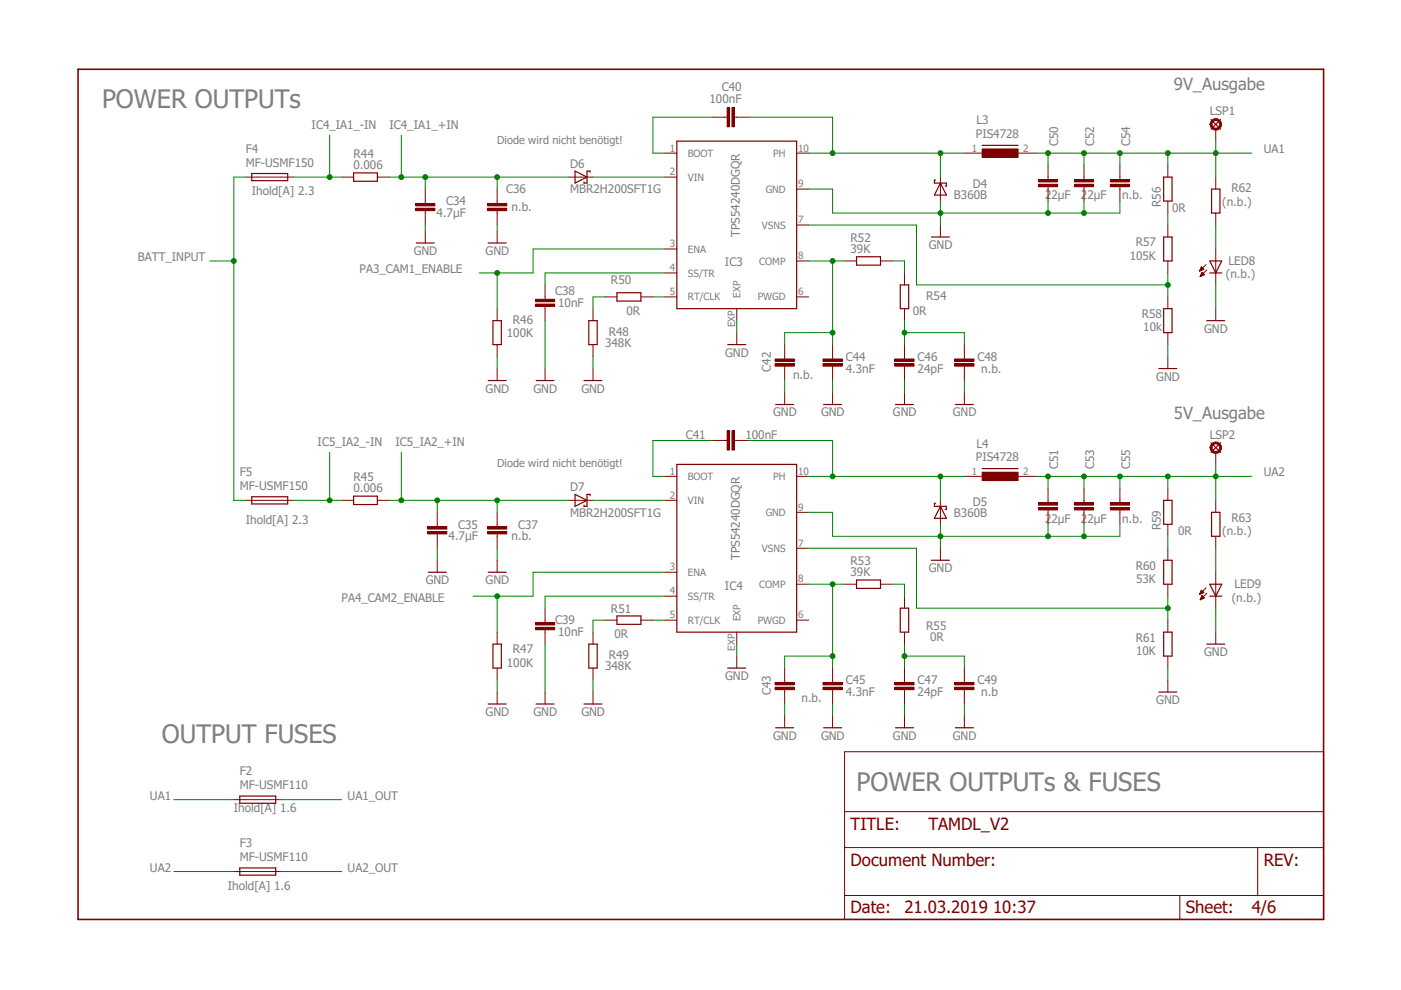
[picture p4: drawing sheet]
<svg xmlns="http://www.w3.org/2000/svg" width="297mm" height="210mm" viewBox="0 0 297 210" stroke-linecap="round" stroke-linejoin="round" font-family="sans-serif">
<path d="M16.5 14.7h264.1v180.2h-264.1z" fill="none" stroke="#7f0000" stroke-width=".34"/>
<path d="M191.8 75.6v.5M191.8 77.6v.5M179.1 159.4h101.5v35.5h-101.5zM179.1 179.7h101.5M179.1 172.1h101.5M266.7 179.7v10.2M179.1 189.9h101.5M250.1 189.9v5" fill="none" stroke="#7f0000" stroke-width=".21"/>
<path d="M189.7 77.1h4.1v.5h-4.1z" fill-rule="evenodd" fill="#7f0000"/>
<path d="M189.7 77.1h4.1v.5h-4.1z" fill="none" stroke="#7f0000" stroke-width=".21"/>
<path d="M189.7 76.1h4.1v.5h-4.1z" fill-rule="evenodd" fill="#7f0000"/>
<path d="M115.6 62.9v.6M115.6 64.9v.5M189.7 76.1h4.1v.5h-4.1zM191.8 73.1v2.5M191.8 78.1v2.6" fill="none" stroke="#7f0000" stroke-width=".21"/>
<path d="M113.5 64.5h4.1v.5h-4.1z" fill-rule="evenodd" fill="#7f0000"/>
<path d="M113.5 64.5h4.1v.5h-4.1z" fill="none" stroke="#7f0000" stroke-width=".21"/>
<path d="M113.5 63.5h4.1v.5h-4.1z" fill-rule="evenodd" fill="#7f0000"/>
<path d="M153.7 24.8h.5M155.7 24.8h.5M179.1 55.3h2.5M186.7 55.3h2.5M113.5 63.5h4.1v.5h-4.1zM115.6 60.4v2.5M115.6 65.4v2.6M125.7 65.4v2.6M125.7 73.1v2.5" fill="none" stroke="#7f0000" stroke-width=".21"/>
<path d="M181.6 54.4h5.1v1.8h-5.1zM124.8 68h1.8v5.1h-1.8z" fill="none" stroke="#7f0000" stroke-width=".25"/>
<path d="M154.2 22.8h.5v4.1h-.5z" fill-rule="evenodd" fill="#7f0000"/>
<path d="M154.2 22.8h.5v4.1h-.5z" fill="none" stroke="#7f0000" stroke-width=".21"/>
<path d="M155.2 22.8h.5v4.1h-.5z" fill-rule="evenodd" fill="#7f0000"/>
<path d="M151.1 24.8h2.6M155.2 22.8h.5v4.1h-.5zM156.2 24.8h2.5M90.2 42.6v.5M90.2 44.7v.5M90.2 49v2.5" fill="none" stroke="#7f0000" stroke-width=".21"/>
<path d="M88.3 51.5h3.8" fill="none" stroke="#7f0000" stroke-width=".25"/>
<path d="M88.1 44.2h4.1v.5h-4.1z" fill-rule="evenodd" fill="#7f0000"/>
<path d="M88.1 44.2h4.1v.5h-4.1z" fill="none" stroke="#7f0000" stroke-width=".21"/>
<path d="M88.1 43.1h4.1v.5h-4.1z" fill-rule="evenodd" fill="#7f0000"/>
<path d="M88.1 43.1h4.1v.5h-4.1zM90.2 40.1v2.5M90.2 45.2v2.5" fill="none" stroke="#7f0000" stroke-width=".21"/>
<path d="M256.7 25.4l2.1 2M258.8 25.4l-2.1 2" fill="none" stroke="#7f0000" stroke-width=".25"/>
<path d="M256.9 25.5a1.22 1.22 0 0 1 1.9 .3 1.22 1.22 0 0 1-.8 1.8 1.22 1.22 0 0 1-1.5-1.2h.5a.82 .82 0 0 1 1.1-.7 .82 .82 0 0 1 .2 1.3 .82 .82 0 0 1-1.3-.3v-.3h-.5z" fill-rule="evenodd" fill="#7f0000"/>
<path d="M256.9 25.5a1.22 1.22 0 0 1 1.9 .3 1.22 1.22 0 0 1-.8 1.8 1.22 1.22 0 0 1-1.5-1.2h.5a.82 .82 0 0 1 1.1-.7 .82 .82 0 0 1 .2 1.3 .82 .82 0 0 1-1.3-.3v-.3h-.5zM257.8 27.4v2.5" fill="none" stroke="#7f0000" stroke-width=".21"/>
<path d="M256.7 93.9l2.1 2M258.8 93.9l-2.1 2" fill="none" stroke="#7f0000" stroke-width=".25"/>
<path d="M256.9 94.1a1.22 1.22 0 0 1 1.9 .3 1.22 1.22 0 0 1-.8 1.7 1.22 1.22 0 0 1-1.5-1.2h.5a.82 .82 0 0 1 1.1-.7 .82 .82 0 0 1 .2 1.4 .82 .82 0 0 1-1.3-.4v-.3h-.5z" fill-rule="evenodd" fill="#7f0000"/>
<g fill="none" stroke="#7f0000" stroke-width=".21">
<path d="M141 37.5h2.5M141 32.5h2.5M168.9 32.5h2.5M141 52.8h2.5M141 57.9h2.5M168.9 40.1h2.5M168.9 47.7h2.5M168.9 55.3h2.5M191.8 57.9v2.5M115.6 78.1v2.6M128.3 62.9h2.5M135.9 62.9h2.5"/>
<path d="M141 62.9h2.5M156.2 65.4v2.6M156.2 70.5v2.6M168.9 62.9h2.5M191.8 65.4v2.6M204.5 75.6v.5M204.5 77.6v.5M191.8 83.2v2.6M256.9 94.1a1.22 1.22 0 0 1 1.9 .3 1.22 1.22 0 0 1-.8 1.7 1.22 1.22 0 0 1-1.5-1.2h.5a.82 .82 0 0 1 1.1-.7 .82 .82 0 0 1 .2 1.4 .82 .82 0 0 1-1.3-.4v-.3h-.5zM257.8 95.9v2.6"/>
</g>
<path d="M143.5 29.9h25.4v35.5h-25.4zM130.8 62.1h5.1v1.7h-5.1zM154.3 73.1h3.8M190.9 60.4h1.8v5h-1.8zM113.7 80.7h3.8M189.9 85.8h3.8" fill="none" stroke="#7f0000" stroke-width=".25"/>
<path d="M202.4 77.1h4.1v.5h-4.1z" fill-rule="evenodd" fill="#7f0000"/>
<path d="M202.4 77.1h4.1v.5h-4.1z" fill="none" stroke="#7f0000" stroke-width=".21"/>
<path d="M202.4 76.1h4.1v.5h-4.1z" fill-rule="evenodd" fill="#7f0000"/>
<path d="M176.5 75.6v.5M176.5 77.6v.5M202.4 76.1h4.1v.5h-4.1zM204.5 73.1v2.5M204.5 78.1v2.6M204.5 83.2v2.6" fill="none" stroke="#7f0000" stroke-width=".21"/>
<path d="M202.6 85.8h3.8" fill="none" stroke="#7f0000" stroke-width=".25"/>
<path d="M174.5 77.1h4.1v.5h-4.1z" fill-rule="evenodd" fill="#7f0000"/>
<path d="M174.5 77.1h4.1v.5h-4.1z" fill="none" stroke="#7f0000" stroke-width=".21"/>
<path d="M174.5 76.1h4.1v.5h-4.1z" fill-rule="evenodd" fill="#7f0000"/>
<path d="M166.4 75.6v.5M166.4 77.6v.5M174.5 76.1h4.1v.5h-4.1zM176.5 73.1v2.5M176.5 78.1v2.6M176.5 83.2v2.6" fill="none" stroke="#7f0000" stroke-width=".21"/>
<path d="M174.6 85.8h3.8" fill="none" stroke="#7f0000" stroke-width=".25"/>
<path d="M164.3 77.1h4.1v.5h-4.1z" fill-rule="evenodd" fill="#7f0000"/>
<path d="M164.3 77.1h4.1v.5h-4.1z" fill="none" stroke="#7f0000" stroke-width=".21"/>
<path d="M164.3 76.1h4.1v.5h-4.1z" fill-rule="evenodd" fill="#7f0000"/>
<path d="M199.4 37.5v5.1M164.3 76.1h4.1v.5h-4.1zM166.4 73.1v2.5M166.4 78.1v2.6M166.4 83.2v2.6" fill="none" stroke="#7f0000" stroke-width=".21"/>
<path d="M198.4 38.2h-.3v.6h2.6v.7h-.3M199.4 38.8l1.3 2.6h-2.6zM208.2 30.8h7.7M164.5 85.8h3.8" fill="none" stroke="#7f0000" stroke-width=".25"/>
<path d="M208.2 31.6h7.7v1.8h-7.7z" fill-rule="evenodd" fill="#7f0000"/>
<path d="M204.5 32.5h5M208.2 31.6h7.7v1.8h-7.7zM214.6 32.5h5.1M247.6 35v2.5M105.4 42.6v.5M105.4 44.7v.5M199.4 47.7v2.5M247.6 42.6v2.6M247.6 47.7v2.5M247.6 55.3v2.6M247.6 62.9v2.5M247.6 70.5v2.6" fill="none" stroke="#7f0000" stroke-width=".21"/>
<path d="M246.7 37.5h1.8v5.1h-1.8zM197.5 50.2h3.8M246.7 50.2h1.8v5.1h-1.8zM246.7 65.4h1.8v5.1h-1.8z" fill="none" stroke="#7f0000" stroke-width=".25"/>
<path d="M103.4 44.2h4v.5h-4z" fill-rule="evenodd" fill="#7f0000"/>
<path d="M103.4 44.2h4v.5h-4z" fill="none" stroke="#7f0000" stroke-width=".21"/>
<path d="M103.4 43.1h4v.5h-4z" fill-rule="evenodd" fill="#7f0000"/>
<path d="M222.2 37.5v.6M222.2 39.6v.5M103.4 43.1h4v.5h-4zM105.4 40.1v2.5M105.4 45.2v2.5M105.4 49v2.5" fill="none" stroke="#7f0000" stroke-width=".21"/>
<path d="M103.5 51.5h3.8" fill="none" stroke="#7f0000" stroke-width=".25"/>
<path d="M220.2 39.1h4v.5h-4z" fill-rule="evenodd" fill="#7f0000"/>
<path d="M220.2 39.1h4v.5h-4z" fill="none" stroke="#7f0000" stroke-width=".21"/>
<path d="M220.2 38.1h4v.5h-4z" fill-rule="evenodd" fill="#7f0000"/>
<path d="M220.2 38.1h4v.5h-4zM222.2 35v2.5M229.8 37.5v.6M229.8 39.6v.5M222.2 40.1v2.5" fill="none" stroke="#7f0000" stroke-width=".21"/>
<path d="M227.8 39.1h4.1v.5h-4.1z" fill-rule="evenodd" fill="#7f0000"/>
<path d="M227.8 39.1h4.1v.5h-4.1z" fill="none" stroke="#7f0000" stroke-width=".21"/>
<path d="M227.8 38.1h4.1v.5h-4.1z" fill-rule="evenodd" fill="#7f0000"/>
<path d="M227.8 38.1h4.1v.5h-4.1zM229.8 35v2.5M237.4 37.5v.6M237.4 39.6v.5M229.8 40.1v2.5" fill="none" stroke="#7f0000" stroke-width=".21"/>
<path d="M235.4 39.1h4.1v.5h-4.1z" fill-rule="evenodd" fill="#7f0000"/>
<path d="M235.4 39.1h4.1v.5h-4.1z" fill="none" stroke="#7f0000" stroke-width=".21"/>
<path d="M235.4 38.1h4.1v.5h-4.1z" fill-rule="evenodd" fill="#7f0000"/>
<path d="M235.4 38.1h4.1v.5h-4.1zM237.4 35v2.5M237.4 40.1v2.5M247.6 75.6v2.5M191.8 144.2v.5M191.8 146.2v.5" fill="none" stroke="#7f0000" stroke-width=".21"/>
<path d="M245.7 78.1h3.8" fill="none" stroke="#7f0000" stroke-width=".25"/>
<path d="M189.7 145.7h4.1v.5h-4.1z" fill-rule="evenodd" fill="#7f0000"/>
<path d="M189.7 145.7h4.1v.5h-4.1z" fill="none" stroke="#7f0000" stroke-width=".21"/>
<path d="M189.7 144.7h4.1v.5h-4.1z" fill-rule="evenodd" fill="#7f0000"/>
<path d="M115.6 131.5v.5M115.6 133.5v.5M189.7 144.7h4.1v.5h-4.1zM191.8 141.6v2.6M191.8 146.7v2.6" fill="none" stroke="#7f0000" stroke-width=".21"/>
<path d="M113.5 133h4.1v.5h-4.1z" fill-rule="evenodd" fill="#7f0000"/>
<path d="M113.5 133h4.1v.5h-4.1z" fill="none" stroke="#7f0000" stroke-width=".21"/>
<path d="M113.5 132h4.1v.5h-4.1z" fill-rule="evenodd" fill="#7f0000"/>
<path d="M153.7 93.4h.5M155.7 93.4h.5M113.5 132h4.1v.5h-4.1zM115.6 128.9v2.6M115.6 134v2.6M125.7 134v2.6M179.1 123.9h2.5M186.7 123.9h2.5M125.7 141.6v2.6" fill="none" stroke="#7f0000" stroke-width=".21"/>
<path d="M124.8 136.6h1.8v5h-1.8zM181.6 123h5.1v1.8h-5.1z" fill="none" stroke="#7f0000" stroke-width=".25"/>
<path d="M154.2 91.4h.5v4h-.5z" fill-rule="evenodd" fill="#7f0000"/>
<path d="M154.2 91.4h.5v4h-.5z" fill="none" stroke="#7f0000" stroke-width=".21"/>
<path d="M155.2 91.4h.5v4h-.5z" fill-rule="evenodd" fill="#7f0000"/>
<path d="M151.1 93.4h2.6M155.2 91.4h.5v4h-.5zM156.2 93.4h2.5M92.7 111.2v.5M92.7 113.2v.5M92.7 118.8v2.5" fill="none" stroke="#7f0000" stroke-width=".21"/>
<path d="M90.8 121.3h3.8" fill="none" stroke="#7f0000" stroke-width=".25"/>
<path d="M90.7 112.7h4v.5h-4z" fill-rule="evenodd" fill="#7f0000"/>
<path d="M90.7 112.7h4v.5h-4z" fill="none" stroke="#7f0000" stroke-width=".21"/>
<path d="M90.7 111.7h4v.5h-4z" fill-rule="evenodd" fill="#7f0000"/>
<g fill="none" stroke="#7f0000" stroke-width=".21">
<path d="M90.7 111.7h4v.5h-4zM92.7 108.6v2.6M92.7 113.7v2.5M141 106.1h2.5M141 101h2.5M168.9 108.6h2.5M168.9 116.2h2.5M168.9 101h2.5M128.3 131.5h2.5M135.9 131.5h2.5M141 121.3h2.5M141 126.4h2.5"/>
<path d="M141 131.5h2.5M156.2 134v2.6M156.2 139.1v2.5M168.9 123.9h2.5M168.9 131.5h2.5M191.8 126.4v2.5M191.8 134v2.6M115.6 146.7v2.6M125.7 146.7v2.6M191.8 151.8v2.5M204.5 144.2v.5M204.5 146.2v.5"/>
</g>
<path d="M143.5 98.5h25.4v35.5h-25.4zM130.8 130.6h5.1v1.8h-5.1zM190.9 128.9h1.8v5.1h-1.8zM113.7 149.3h3.8M123.8 149.3h3.8M154.3 141.6h3.8M189.9 154.3h3.8" fill="none" stroke="#7f0000" stroke-width=".25"/>
<path d="M202.4 145.7h4.1v.5h-4.1z" fill-rule="evenodd" fill="#7f0000"/>
<path d="M202.4 145.7h4.1v.5h-4.1z" fill="none" stroke="#7f0000" stroke-width=".21"/>
<path d="M202.4 144.7h4.1v.5h-4.1z" fill-rule="evenodd" fill="#7f0000"/>
<path d="M176.5 144.2v.5M176.5 146.2v.5M202.4 144.7h4.1v.5h-4.1zM204.5 141.6v2.6M204.5 146.7v2.6M204.5 151.8v2.5" fill="none" stroke="#7f0000" stroke-width=".21"/>
<path d="M202.6 154.3h3.8" fill="none" stroke="#7f0000" stroke-width=".25"/>
<path d="M174.5 145.7h4.1v.5h-4.1z" fill-rule="evenodd" fill="#7f0000"/>
<path d="M174.5 145.7h4.1v.5h-4.1z" fill="none" stroke="#7f0000" stroke-width=".21"/>
<path d="M174.5 144.7h4.1v.5h-4.1z" fill-rule="evenodd" fill="#7f0000"/>
<path d="M166.4 144.2v.5M166.4 146.2v.5M174.5 144.7h4.1v.5h-4.1zM176.5 141.6v2.6M176.5 146.7v2.6M176.5 151.8v2.5" fill="none" stroke="#7f0000" stroke-width=".21"/>
<path d="M174.6 154.3h3.8" fill="none" stroke="#7f0000" stroke-width=".25"/>
<path d="M164.3 145.7h4.1v.5h-4.1z" fill-rule="evenodd" fill="#7f0000"/>
<path d="M164.3 145.7h4.1v.5h-4.1z" fill="none" stroke="#7f0000" stroke-width=".21"/>
<path d="M164.3 144.7h4.1v.5h-4.1z" fill-rule="evenodd" fill="#7f0000"/>
<path d="M199.4 106.1v5.1M164.3 144.7h4.1v.5h-4.1zM166.4 141.6v2.6M166.4 146.7v2.6M166.4 151.8v2.5" fill="none" stroke="#7f0000" stroke-width=".21"/>
<path d="M208.2 99.4h7.7M198.4 106.7h-.3v.7h2.6v.6h-.3M199.4 107.4l1.3 2.5h-2.6zM164.5 154.3h3.8" fill="none" stroke="#7f0000" stroke-width=".25"/>
<path d="M208.2 100.1h7.7v1.8h-7.7z" fill-rule="evenodd" fill="#7f0000"/>
<path d="M105.4 111.2v.5M105.4 113.2v.5M199.4 116.2v2.6M204.5 101h5M208.2 100.1h7.7v1.8h-7.7zM214.6 101h5.1M247.6 103.5v2.6M247.6 111.2v2.5M247.6 116.2v2.6M247.6 123.9v2.5M247.6 131.5v2.5M247.6 139.1v2.5" fill="none" stroke="#7f0000" stroke-width=".21"/>
<path d="M197.5 118.8h3.8M246.7 106.1h1.8v5.1h-1.8zM246.7 118.8h1.8v5.1h-1.8zM246.7 134h1.8v5.1h-1.8z" fill="none" stroke="#7f0000" stroke-width=".25"/>
<path d="M103.4 112.7h4v.5h-4z" fill-rule="evenodd" fill="#7f0000"/>
<path d="M103.4 112.7h4v.5h-4z" fill="none" stroke="#7f0000" stroke-width=".21"/>
<path d="M103.4 111.7h4v.5h-4z" fill-rule="evenodd" fill="#7f0000"/>
<path d="M103.4 111.7h4v.5h-4zM105.4 108.6v2.6M105.4 113.7v2.5M105.4 118.8v2.5M222.2 106.1v.5M222.2 108.1v.5" fill="none" stroke="#7f0000" stroke-width=".21"/>
<path d="M103.5 121.3h3.8" fill="none" stroke="#7f0000" stroke-width=".25"/>
<path d="M220.2 107.6h4v.5h-4z" fill-rule="evenodd" fill="#7f0000"/>
<path d="M220.2 107.6h4v.5h-4z" fill="none" stroke="#7f0000" stroke-width=".21"/>
<path d="M220.2 106.6h4v.5h-4z" fill-rule="evenodd" fill="#7f0000"/>
<path d="M220.2 106.6h4v.5h-4zM222.2 103.5v2.6M222.2 108.6v2.6M229.8 106.1v.5M229.8 108.1v.5" fill="none" stroke="#7f0000" stroke-width=".21"/>
<path d="M227.8 107.6h4.1v.5h-4.1z" fill-rule="evenodd" fill="#7f0000"/>
<path d="M227.8 107.6h4.1v.5h-4.1z" fill="none" stroke="#7f0000" stroke-width=".21"/>
<path d="M227.8 106.6h4.1v.5h-4.1z" fill-rule="evenodd" fill="#7f0000"/>
<path d="M227.8 106.6h4.1v.5h-4.1zM229.8 103.5v2.6M229.8 108.6v2.6M237.4 106.1v.5M237.4 108.1v.5" fill="none" stroke="#7f0000" stroke-width=".21"/>
<path d="M235.4 107.6h4.1v.5h-4.1z" fill-rule="evenodd" fill="#7f0000"/>
<path d="M235.4 107.6h4.1v.5h-4.1z" fill="none" stroke="#7f0000" stroke-width=".21"/>
<path d="M235.4 106.6h4.1v.5h-4.1z" fill-rule="evenodd" fill="#7f0000"/>
<g fill="none" stroke="#7f0000" stroke-width=".21">
<path d="M52.1 37.5h10.2M72.4 37.5h2.6M80 37.5h2.5M120.6 37.5h5.1M257.8 37.5v2.6M254.4 57.4h.1M254.4 57.3h.3M254.4 57.2h.5M254.5 57.1h.6M254.5 58.6h.1M254.5 57.1h.7M254.5 58.5h.3"/>
<path d="M254.5 57h.6M254.5 58.4h.5M254.6 56.9h.4M254.6 58.3h.6M254.6 56.8h.3M254.6 58.2h.8M254.7 56.7h.1M254.7 58.1h.6M254.7 56.6h.1M254.7 58h.5M254.8 58h.3M254.8 57.9h.2"/>
<path d="M254.8 57.7l.6 .6-.9 .3zM254.8 57.8h.1M255.2 57.1l-.5-.5-.4 .9M255.2 57.1l-.9 .4M255.7 56.1l-1.4 1.4M255.9 57.2l-1.4 1.4M257.8 45.2v2.5M257.8 52.8v7.6M105.4 65.4v2.6M105.4 73.1v2.5M105.4 78.1v2.6M125.7 78.1v2.6"/>
<path d="M257.8 65.4v2.6M52.1 106.1h10.2M72.4 106.1h2.6M80 106.1h2.5M120.6 106.1h5.1M235.4 106.6h4.1v.5h-4.1zM237.4 103.5v2.6M237.4 108.6v2.6M257.8 106.1v2.5M257.8 113.7v2.5M105.4 134v2.6M254.3 126h.1"/>
<path d="M254.4 125.9h.2M254.4 125.8h.4M254.5 125.7h.5M254.5 125.6h.7M254.5 127.1h.2M254.5 125.6h.6M254.5 127h.4M254.6 125.5h.5M254.6 126.9h.5M254.6 125.4h.4M254.6 125.3h.3M254.6 126.8h.7"/>
<path d="M254.7 125.2h.1M254.7 126.7h.6M254.7 125.1l.5 .5-.9 .4zM254.7 126.6h.5M254.7 126.5h.4M254.8 126.4h.2M254.8 126.4h.1M254.8 126.3l-.3 .9M254.8 126.3l.6 .5-.9 .4M254.8 126.3h.1M255.7 124.6l-1.4 1.4M255.9 125.8l-1.4 1.4"/>
<path d="M257.8 121.3v7.6M257.8 134v2.6M105.4 141.6v2.6M105.4 146.7v2.6M247.6 144.2v2.5M49.6 169.5h10.1M49.6 184.8h10.1"/>
</g>
<g fill="none" stroke="#7f0000" stroke-width=".25">
<path d="M53.4 36.8h7.6v1.5h-7.6zM75 36.7h5v1.7h-5zM121.9 36.3l2.6 1.2-2.6 1.3zM125.1 36.5v-.2h-.6v2.5h-.7v-.2M256.5 55.3h2.5l-1.2 2.6zM256.5 57.9h2.5M256.9 40.1h1.8v5.1h-1.8zM104.5 68h1.8v5.1h-1.8zM255.9 68h3.8M103.5 80.7h3.8M123.8 80.7h3.8M53.4 105.3h7.6v1.5h-7.6z"/>
<path d="M75 105.2h5v1.8h-5zM121.9 104.8l2.6 1.3-2.6 1.3zM125.1 105.1v-.3h-.6v2.6h-.7v-.3M256.9 108.6h1.8v5.1h-1.8zM104.5 136.6h1.8v5h-1.8zM255.9 136.6h3.8M256.5 123.9h2.5l-1.2 2.5zM256.5 126.4h2.5M103.5 149.3h3.8M245.7 146.7h3.8M50.8 168.8h7.7v1.5h-7.7zM50.8 184h7.7v1.5h-7.7z"/>
</g>
<path d="M90.2 47.7v1.3M171.4 40.1h5.1v5.1h22.9M199.4 42.6v5.1M115.6 68v10.1M156.2 68v2.5M166.4 80.7v2.5M176.5 80.7v2.5M191.8 80.7v2.5M204.5 80.7v2.5" fill="none" stroke="#007f00" stroke-width=".21"/>
<circle cx="199.4" cy="45.2" r=".51" fill="#007f00"/>
<g fill="none" stroke="#007f00" stroke-width=".21">
<path d="M222.2 42.6v2.6M229.8 42.6v2.6h-30.4"/>
<circle cx="199.4" cy="45.2" r=".51"/>
</g>
<circle cx="222.2" cy="45.2" r=".51" fill="#007f00"/>
<g fill="none" stroke="#007f00" stroke-width=".21">
<path d="M237.4 42.6v2.6h-7.6"/>
<circle cx="222.2" cy="45.2" r=".51"/>
</g>
<circle cx="229.8" cy="45.2" r=".51" fill="#007f00"/>
<g fill="none" stroke="#007f00" stroke-width=".21">
<path d="M105.4 47.7v1.3M92.7 116.2v2.6M171.4 108.6h5.1v5.1h22.9M199.4 111.2v5M115.6 136.6v10.1M156.2 136.6v2.5M166.4 149.3v2.5M176.5 149.3v2.5M191.8 149.3v2.5M204.5 149.3v2.5"/>
<circle cx="229.8" cy="45.2" r=".51"/>
</g>
<circle cx="199.4" cy="113.7" r=".51" fill="#007f00"/>
<g fill="none" stroke="#007f00" stroke-width=".21">
<path d="M222.2 111.2v2.5M229.8 111.2v2.5h-30.4"/>
<circle cx="199.4" cy="113.7" r=".51"/>
</g>
<circle cx="222.2" cy="113.7" r=".51" fill="#007f00"/>
<g fill="none" stroke="#007f00" stroke-width=".21">
<path d="M237.4 111.2v2.5h-7.6"/>
<circle cx="222.2" cy="113.7" r=".51"/>
</g>
<circle cx="229.8" cy="113.7" r=".51" fill="#007f00"/>
<g fill="none" stroke="#007f00" stroke-width=".21">
<path d="M82.5 37.5h2.6M90.2 40.1v-2.6h15.2v2.6M105.4 75.6v2.5M125.7 75.6v2.5M247.6 73.1v2.5M257.8 60.4v5M105.4 116.2v2.6M257.8 128.9v5.1M105.4 144.2v2.5M125.7 144.2v2.5M247.6 141.6v2.6"/>
<circle cx="229.8" cy="113.7" r=".51"/>
</g>
<circle cx="90.2" cy="37.5" r=".51" fill="#007f00"/>
<g fill="none" stroke="#007f00" stroke-width=".21">
<path d="M85.1 28.7v8.8h5.1"/>
<circle cx="90.2" cy="37.5" r=".51"/>
</g>
<circle cx="85.1" cy="37.5" r=".51" fill="#007f00"/>
<g fill="none" stroke="#007f00" stroke-width=".21">
<path d="M105.4 37.5h15.2"/>
<circle cx="85.1" cy="37.5" r=".51"/>
</g>
<circle cx="105.4" cy="37.5" r=".51" fill="#007f00"/>
<g fill="none" stroke="#007f00" stroke-width=".21">
<path d="M151.1 24.8h-12.7v7.7h2.6M158.7 24.8h17.8v7.7M171.4 32.5h28v5"/>
<circle cx="105.4" cy="37.5" r=".51"/>
</g>
<circle cx="176.5" cy="32.5" r=".51" fill="#007f00"/>
<g fill="none" stroke="#007f00" stroke-width=".21">
<path d="M199.4 32.5h5.1"/>
<circle cx="176.5" cy="32.5" r=".51"/>
</g>
<circle cx="199.4" cy="32.5" r=".51" fill="#007f00"/>
<g fill="none" stroke="#007f00" stroke-width=".21">
<path d="M141 57.9h-25.4v2.5M171.4 55.3h5.1v17.8M176.5 70.5h-10.1v2.6"/>
<circle cx="199.4" cy="32.5" r=".51"/>
</g>
<circle cx="176.5" cy="70.5" r=".51" fill="#007f00"/>
<g fill="none" stroke="#007f00" stroke-width=".21">
<path d="M176.5 55.3h2.6"/>
<circle cx="176.5" cy="70.5" r=".51"/>
</g>
<circle cx="176.5" cy="55.3" r=".51" fill="#007f00"/>
<g fill="none" stroke="#007f00" stroke-width=".21">
<path d="M191.8 68v5.1M191.8 70.5h12.7v2.6"/>
<circle cx="176.5" cy="55.3" r=".51"/>
</g>
<circle cx="191.8" cy="70.5" r=".51" fill="#007f00"/>
<g fill="none" stroke="#007f00" stroke-width=".21">
<path d="M171.4 47.7h22.9v12.7h53.3M247.6 57.9v5"/>
<circle cx="191.8" cy="70.5" r=".51"/>
</g>
<circle cx="247.6" cy="60.4" r=".51" fill="#007f00"/>
<g fill="none" stroke="#007f00" stroke-width=".21">
<path d="M82.5 106.1h2.6M92.7 108.6v-2.5h12.7v2.5"/>
<circle cx="247.6" cy="60.4" r=".51"/>
</g>
<circle cx="92.7" cy="106.1" r=".51" fill="#007f00"/>
<g fill="none" stroke="#007f00" stroke-width=".21">
<path d="M85.1 95.9v10.2h7.6"/>
<circle cx="92.7" cy="106.1" r=".51"/>
</g>
<circle cx="85.1" cy="106.1" r=".51" fill="#007f00"/>
<g fill="none" stroke="#007f00" stroke-width=".21">
<path d="M105.4 106.1h15.2"/>
<circle cx="85.1" cy="106.1" r=".51"/>
</g>
<circle cx="105.4" cy="106.1" r=".51" fill="#007f00"/>
<g fill="none" stroke="#007f00" stroke-width=".21">
<path d="M151.1 93.4h-12.7v7.6h2.6M158.7 93.4h17.8v7.6M171.4 101h28v5.1"/>
<circle cx="105.4" cy="106.1" r=".51"/>
</g>
<circle cx="176.5" cy="101" r=".51" fill="#007f00"/>
<g fill="none" stroke="#007f00" stroke-width=".21">
<path d="M199.4 101h5.1"/>
<circle cx="176.5" cy="101" r=".51"/>
</g>
<circle cx="199.4" cy="101" r=".51" fill="#007f00"/>
<g fill="none" stroke="#007f00" stroke-width=".21">
<path d="M141 126.4h-25.4v2.5M171.4 123.9h5.1v17.7M176.5 139.1h-10.1v2.5"/>
<circle cx="199.4" cy="101" r=".51"/>
</g>
<circle cx="176.5" cy="139.1" r=".51" fill="#007f00"/>
<g fill="none" stroke="#007f00" stroke-width=".21">
<path d="M176.5 123.9h2.6"/>
<circle cx="176.5" cy="139.1" r=".51"/>
</g>
<circle cx="176.5" cy="123.9" r=".51" fill="#007f00"/>
<g fill="none" stroke="#007f00" stroke-width=".21">
<path d="M191.8 136.6v5M191.8 139.1h12.7v2.5"/>
<circle cx="176.5" cy="123.9" r=".51"/>
</g>
<circle cx="191.8" cy="139.1" r=".51" fill="#007f00"/>
<g fill="none" stroke="#007f00" stroke-width=".21">
<path d="M171.4 116.2h22.9v12.7h53.3M247.6 126.4v5.1"/>
<circle cx="191.8" cy="139.1" r=".51"/>
</g>
<circle cx="247.6" cy="128.9" r=".51" fill="#007f00"/>
<g fill="none" stroke="#007f00" stroke-width=".21">
<path d="M62.3 37.5h10.1M69.9 28.7v8.8M189.2 55.3h2.6v2.6M247.6 45.2v2.5M257.8 47.7v5.1M128.3 62.9h-2.6v2.5M138.4 62.9h2.6M247.6 113.7v2.5M257.8 116.2v5.1M128.3 131.5h-2.6v2.5M138.4 131.5h2.6M189.2 123.9h2.6v2.5"/>
<circle cx="247.6" cy="128.9" r=".51"/>
</g>
<circle cx="69.9" cy="37.5" r=".51" fill="#007f00"/>
<g fill="none" stroke="#007f00" stroke-width=".21">
<path d="M69.9 95.9v10.2M62.3 106.1h10.1"/>
<circle cx="69.9" cy="37.5" r=".51"/>
</g>
<circle cx="69.9" cy="106.1" r=".51" fill="#007f00"/>
<g fill="none" stroke="#007f00" stroke-width=".21">
<path d="M219.7 32.5h10.1v2.5M222.2 32.5v2.5"/>
<circle cx="69.9" cy="106.1" r=".51"/>
</g>
<circle cx="222.2" cy="32.5" r=".51" fill="#007f00"/>
<g fill="none" stroke="#007f00" stroke-width=".21">
<path d="M229.8 32.5h7.6v2.5"/>
<circle cx="222.2" cy="32.5" r=".51"/>
</g>
<circle cx="229.8" cy="32.5" r=".51" fill="#007f00"/>
<circle cx="229.8" cy="32.5" r=".51" fill="none" stroke="#007f00" stroke-width=".21"/>
<circle cx="237.4" cy="32.5" r=".51" fill="#007f00"/>
<g fill="none" stroke="#007f00" stroke-width=".21">
<path d="M237.4 32.5h28M257.8 29.9v2.6"/>
<circle cx="237.4" cy="32.5" r=".51"/>
</g>
<circle cx="257.8" cy="32.5" r=".51" fill="#007f00"/>
<g fill="none" stroke="#007f00" stroke-width=".21">
<path d="M247.6 32.5v2.5"/>
<circle cx="257.8" cy="32.5" r=".51"/>
</g>
<circle cx="247.6" cy="32.5" r=".51" fill="#007f00"/>
<g fill="none" stroke="#007f00" stroke-width=".21">
<path d="M257.8 32.5v5M219.7 101h10.1v2.5M222.2 101v2.5M36.9 169.5h12.7"/>
<circle cx="247.6" cy="32.5" r=".51"/>
</g>
<circle cx="222.2" cy="101" r=".51" fill="#007f00"/>
<g fill="none" stroke="#007f00" stroke-width=".21">
<path d="M229.8 101h7.6v2.5"/>
<circle cx="222.2" cy="101" r=".51"/>
</g>
<circle cx="229.8" cy="101" r=".51" fill="#007f00"/>
<circle cx="229.8" cy="101" r=".51" fill="none" stroke="#007f00" stroke-width=".21"/>
<circle cx="237.4" cy="101" r=".51" fill="#007f00"/>
<g fill="none" stroke="#007f00" stroke-width=".21">
<path d="M257.8 98.5v2.5M237.4 101h28"/>
<circle cx="237.4" cy="101" r=".51"/>
</g>
<circle cx="257.8" cy="101" r=".51" fill="#007f00"/>
<g fill="none" stroke="#007f00" stroke-width=".21">
<path d="M247.6 101v2.5"/>
<circle cx="257.8" cy="101" r=".51"/>
</g>
<circle cx="247.6" cy="101" r=".51" fill="#007f00"/>
<g fill="none" stroke="#007f00" stroke-width=".21">
<path d="M49.6 55.3v50.8h2.5M257.8 101v5.1M59.7 169.5h12.7M36.9 184.8h12.7M59.7 184.8h12.7"/>
<circle cx="247.6" cy="101" r=".51"/>
</g>
<circle cx="49.6" cy="55.3" r=".51" fill="#007f00"/>
<g fill="none" stroke="#007f00" stroke-width=".21">
<path d="M52.1 37.5h-2.5v17.8h-5.1M105.4 57.9v7.5M141 52.8h-28v5.1h-11.4"/>
<circle cx="49.6" cy="55.3" r=".51"/>
</g>
<circle cx="105.4" cy="57.9" r=".51" fill="#007f00"/>
<g fill="none" stroke="#007f00" stroke-width=".21">
<path d="M105.4 126.4v7.6M141 121.3h-28v5.1h-12.7"/>
<circle cx="105.4" cy="57.9" r=".51"/>
</g>
<circle cx="105.4" cy="126.4" r=".51" fill="#007f00"/>
<g fill="none" stroke="#007f00" stroke-width=".21">
<path d="M125.7 37.5h15.3M125.7 106.1h15.3"/>
<circle cx="105.4" cy="126.4" r=".51"/>
</g>
<g font-size="5.4" fill="#7f7f7f">
<text x="21.6" y="22.9">POWER OUTPUTs</text>
<text x="34.3" y="157.5">OUTPUT FUSES</text>
<text x="181.6" y="167.6">POWER OUTPUTs &amp; FUSES</text>
</g>
<g font-size="3.6" fill="#7f7f7f">
<text x="248.9" y="19.1">9V_Ausgabe</text>
<text x="248.9" y="88.9">5V_Ausgabe</text>
</g>
<g font-size="3.6" fill="#7f0000">
<text x="180.3" y="175.9">TITLE:</text>
<text x="196.8" y="175.9">TAMDL_V2</text>
<text x="180.3" y="183.5">Document Number:</text>
<text x="267.9" y="183.5">REV:</text>
<text x="180.3" y="193.7">Date:</text>
<text x="191.8" y="193.7">21.03.2019 10:37</text>
<text x="251.4" y="193.7">Sheet:</text>
<text x="265.4" y="193.7">4/6</text>
</g>
<g font-size="2.5" fill="#7f7f7f">
<text x="150.4" y="21.9">100nF</text>
<text x="153" y="19.4">C40</text>
<text x="66.1" y="27.4">IC4_IA1_-IN</text>
<text x="82.6" y="27.4">IC4_IA1_+IN</text>
<text x="206.9" y="29.2">PIS4728</text>
<text x="207" y="26.4">L3</text>
<text x="256.5" y="24.5">LSP1</text>
<text x="52.1" y="35.4">MF-USMF150</text>
<text x="52.1" y="32.3">F4</text>
<text x="75" y="35.8">0.006</text>
<text x="75" y="33.5">R44</text>
<text x="120.9" y="35.6">D6</text>
<text x="224.4" y="30.9" transform="rotate(-90 224.4 30.9)">C50</text>
<text x="232" y="30.9" transform="rotate(-90 232 30.9)">C52</text>
<text x="239.6" y="30.9" transform="rotate(-90 239.6 30.9)">C54</text>
<text x="267.9" y="32.5">UA1</text>
<text x="53.4" y="41.4">Ihold[A] 2.3</text>
<text x="107.3" y="41">C36</text>
<text x="120.9" y="41">MBR2H200SFT1G</text>
<text x="206.2" y="40">D4</text>
<text x="261.1" y="40.8">R62</text>
<text x="92.6" y="46.1">4.7µF</text>
<text x="94.6" y="43.5">C34</text>
<text x="108.5" y="44.8">n.b.</text>
<text x="202.3" y="42.2">B360B</text>
<text x="221.6" y="42.2">22µF</text>
<text x="229.2" y="42.2">22µF</text>
<text x="238" y="42.2">n.b.</text>
<text x="246.1" y="43.9" transform="rotate(-90 246.1 43.9)">R56</text>
<text x="248.5" y="44.9">0R</text>
<text x="259.1" y="43.6">(n.b.)</text>
<text x="156.8" y="50.3" transform="rotate(-90 156.8 50.3)">TPS54240DGQR</text>
<text x="180.3" y="51.3">R52</text>
<text x="180.3" y="53.6">39K</text>
<text x="196.9" y="52.8">GND</text>
<text x="240.8" y="52.2">R57</text>
<text x="29.2" y="55.3">BATT_INPUT</text>
<text x="76.2" y="57.9">PA3_CAM1_ENABLE</text>
<text x="87.7" y="54.1">GND</text>
<text x="103" y="54.1">GND</text>
<text x="153.7" y="56.5">IC3</text>
<text x="239.5" y="55.1">105K</text>
<text x="259.9" y="59">(n.b.)</text>
<text x="260.5" y="56.1">LED8</text>
<text x="117.7" y="62.4">C38</text>
<text x="118.4" y="65.1">10nF</text>
<text x="129.5" y="60.2">R50</text>
<text x="196.4" y="63.7">R54</text>
<text x="107.5" y="71.5">100K</text>
<text x="108.8" y="68.7">R46</text>
<text x="129.1" y="71.3">R48</text>
<text x="132.8" y="66.8">0R</text>
<text x="193.5" y="66.8">0R</text>
<text x="242.1" y="67.5">R58</text>
<text x="242.4" y="70.3">10k</text>
<text x="255.3" y="70.5">GND</text>
<text x="128.3" y="73.6">348K</text>
<text x="153.8" y="75.6">GND</text>
<text x="179.3" y="76.5">C44</text>
<text x="194.6" y="76.5">C46</text>
<text x="207.3" y="76.5">C48</text>
<text x="103" y="83.2">GND</text>
<text x="113.1" y="83.2">GND</text>
<text x="123.3" y="83.2">GND</text>
<text x="163.4" y="78.8" transform="rotate(-90 163.4 78.8)">C42</text>
<text x="168.1" y="80.3">n.b.</text>
<text x="179.3" y="79">4.3nF</text>
<text x="194.6" y="79">24pF</text>
<text x="208" y="79">n.b.</text>
<text x="245.1" y="80.7">GND</text>
<text x="163.9" y="88.3">GND</text>
<text x="174.1" y="88.3">GND</text>
<text x="189.3" y="88.3">GND</text>
<text x="202" y="88.3">GND</text>
<text x="67.3" y="94.7">IC5_IA2_-IN</text>
<text x="83.9" y="94.7">IC5_IA2_+IN</text>
<text x="145.4" y="93">C41</text>
<text x="158.1" y="93">100nF</text>
<text x="207" y="94.9">L4</text>
<text x="256.5" y="93">LSP2</text>
<text x="50.8" y="100.9">F5</text>
<text x="206.9" y="97.7">PIS4728</text>
<text x="224.4" y="99.5" transform="rotate(-90 224.4 99.5)">C51</text>
<text x="232" y="99.5" transform="rotate(-90 232 99.5)">C53</text>
<text x="239.6" y="99.5" transform="rotate(-90 239.6 99.5)">C55</text>
<text x="267.9" y="101">UA2</text>
<text x="50.8" y="103.9">MF-USMF150</text>
<text x="75" y="104.3">0.006</text>
<text x="75" y="102.1">R45</text>
<text x="120.9" y="104.2">D7</text>
<text x="206.2" y="107.2">D5</text>
<text x="52.1" y="111.2">Ihold[A] 2.3</text>
<text x="97.2" y="112.1">C35</text>
<text x="109.9" y="112.1">C37</text>
<text x="120.9" y="109.5">MBR2H200SFT1G</text>
<text x="202.3" y="109.5">B360B</text>
<text x="221.6" y="110.8">22µF</text>
<text x="229.2" y="110.8">22µF</text>
<text x="238" y="110.8">n.b.</text>
<text x="246.1" y="112.4" transform="rotate(-90 246.1 112.4)">R59</text>
<text x="249.8" y="113.5">0R</text>
<text x="259.1" y="113.5">(n.b.)</text>
<text x="261.1" y="110.6">R63</text>
<text x="95.1" y="114.6">4.7µF</text>
<text x="108.5" y="114.6">n.b.</text>
<text x="156.8" y="118.8" transform="rotate(-90 156.8 118.8)">TPS54240DGQR</text>
<text x="180.3" y="119.8">R53</text>
<text x="90.3" y="123.9">GND</text>
<text x="103" y="123.9">GND</text>
<text x="153.7" y="125">IC4</text>
<text x="180.3" y="122.1">39K</text>
<text x="196.9" y="121.3">GND</text>
<text x="240.8" y="120.8">R60</text>
<text x="240.9" y="123.6">53K</text>
<text x="261.7" y="124.6">LED9</text>
<text x="72.4" y="127.7">PA4_CAM2_ENABLE</text>
<text x="129.5" y="130">R51</text>
<text x="261.2" y="127.6">(n.b.)</text>
<text x="117.7" y="132.2">C39</text>
<text x="118.4" y="134.9">10nF</text>
<text x="130.3" y="135.3">0R</text>
<text x="196.4" y="133.5">R55</text>
<text x="197.2" y="135.8">0R</text>
<text x="240.8" y="136">R61</text>
<text x="107.5" y="141.4">100K</text>
<text x="108.8" y="138.6">R47</text>
<text x="128.3" y="142.2">348K</text>
<text x="129.1" y="139.8">R49</text>
<text x="240.9" y="138.9">10K</text>
<text x="255.3" y="139.1">GND</text>
<text x="153.8" y="144.2">GND</text>
<text x="163.4" y="147.4" transform="rotate(-90 163.4 147.4)">C43</text>
<text x="169.9" y="148.9">n.b.</text>
<text x="179.3" y="145.1">C45</text>
<text x="179.3" y="147.6">4.3nF</text>
<text x="194.6" y="147.6">24pF</text>
<text x="194.6" y="145.1">C47</text>
<text x="207.3" y="145.1">C49</text>
<text x="208" y="147.6">n.b</text>
<text x="245.1" y="149.3">GND</text>
<text x="103" y="151.8">GND</text>
<text x="113.1" y="151.8">GND</text>
<text x="123.3" y="151.8">GND</text>
<text x="163.9" y="156.8">GND</text>
<text x="174.1" y="156.8">GND</text>
<text x="189.3" y="156.8">GND</text>
<text x="202" y="156.8">GND</text>
<text x="50.8" y="167.4">MF-USMF110</text>
<text x="50.8" y="164.3">F2</text>
<text x="31.8" y="169.5">UA1</text>
<text x="49.6" y="172.1">Ihold[A] 1.6</text>
<text x="73.7" y="169.5">UA1_OUT</text>
<text x="50.8" y="179.6">F3</text>
<text x="31.8" y="184.8">UA2</text>
<text x="50.8" y="182.6">MF-USMF110</text>
<text x="73.7" y="184.8">UA2_OUT</text>
<text x="48.3" y="188.6">Ihold[A] 1.6</text>
</g>
<g font-size="2.3" fill="#7f7f7f">
<text x="105.4" y="30.6">Diode wird nicht benötigt!</text>
<text x="105.4" y="99.1">Diode wird nicht benötigt!</text>
</g>
<g font-size="2.1" fill="#7f7f7f">
<text x="142" y="32.1">1</text>
<text x="145.8" y="33.2">BOOT</text>
<text x="164" y="33.2">PH</text>
<text x="169.2" y="32.1">10</text>
<text x="206" y="32.1">1</text>
<text x="217" y="32.1">2</text>
<text x="142" y="37.2">2</text>
<text x="145.8" y="38.3">VIN</text>
<text x="162.3" y="40.9">GND</text>
<text x="169.2" y="39.7">9</text>
<text x="169.2" y="47.3">7</text>
<text x="142" y="52.4">3</text>
<text x="145.8" y="53.6">ENA</text>
<text x="161.5" y="48.5">VSNS</text>
<text x="142" y="57.5">4</text>
<text x="145.8" y="58.6">SS/TR</text>
<text x="161" y="56.1">COMP</text>
<text x="169.2" y="54.9">8</text>
<text x="142" y="62.6">5</text>
<text x="145.8" y="63.7">RT/CLK</text>
<text x="157" y="63.1" transform="rotate(-90 157 63.1)">EXP</text>
<text x="160.7" y="63.7">PWGD</text>
<text x="169.2" y="62.6">6</text>
<text x="155.9" y="69.4" transform="rotate(-90 155.9 69.4)">EXP</text>
<text x="142" y="100.7">1</text>
<text x="145.8" y="101.8">BOOT</text>
<text x="164" y="101.8">PH</text>
<text x="169.2" y="100.7">10</text>
<text x="206" y="100.7">1</text>
<text x="217" y="100.7">2</text>
<text x="142" y="105.7">2</text>
<text x="145.8" y="106.8">VIN</text>
<text x="162.3" y="109.4">GND</text>
<text x="169.2" y="108.3">9</text>
<text x="161.5" y="117">VSNS</text>
<text x="169.2" y="115.9">7</text>
<text x="142" y="120.9">3</text>
<text x="145.8" y="122.1">ENA</text>
<text x="161" y="124.6">COMP</text>
<text x="169.2" y="123.5">8</text>
<text x="142" y="126">4</text>
<text x="142" y="131.1">5</text>
<text x="145.8" y="127.2">SS/TR</text>
<text x="157" y="131.7" transform="rotate(-90 157 131.7)">EXP</text>
<text x="169.2" y="131.1">6</text>
<text x="145.8" y="132.2">RT/CLK</text>
<text x="155.9" y="138" transform="rotate(-90 155.9 138)">EXP</text>
<text x="160.7" y="132.2">PWGD</text>
</g>
</svg>
